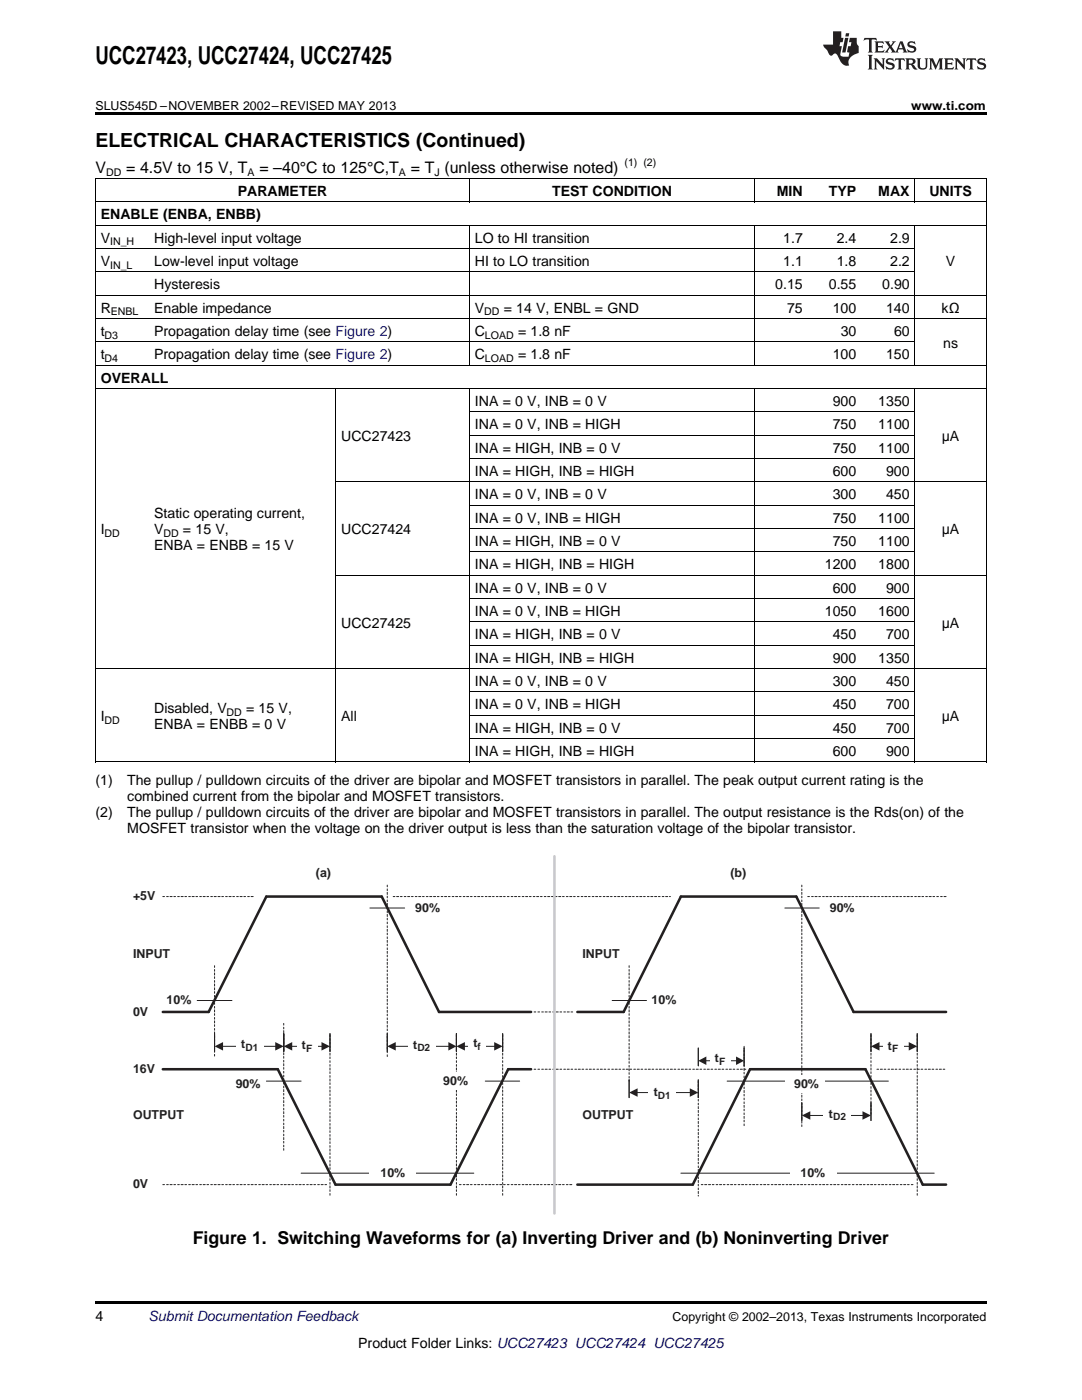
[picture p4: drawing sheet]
<svg xmlns="http://www.w3.org/2000/svg" width="216mm" height="279mm" viewBox="0 0 216 279" stroke-linecap="round" stroke-linejoin="round" font-family="sans-serif">
<path d="M19 259.7h177.8v.5h-177.8z" fill="#000"/>
<g fill="none" stroke="#231f20" stroke-width=".2">
<path d="M42.8 192.7v.4M42.8 193.5v.3M42.8 194.2v.4M42.8 194.9v.4M42.8 195.7v.3M42.8 196.4v.4M42.8 197.1v.5M42.8 197.9v.3M42.8 198.7v.3M42.8 199.3v.5M42.8 200.1v.3M42.8 200.9v.3"/>
<path d="M42.8 201.5v.5M42.8 202.3v.3M42.8 203.1v.3M42.8 203.7v.5M42.8 204.5v.3M42.8 205.3v.3M42.8 205.9v4.1M42.8 210.4v.4M44.3 208.8h10.9M56.6 204.2v.4M56.6 205v.3M56.6 205.7v.4"/>
<path d="M56.6 206.3v3.5M56.6 210.1v.4M56.6 210.8v.4M56.6 211.6v.3M56.6 212.3v.4M56.6 213v.4M56.6 213.8v.4M56.6 214.6v.3M56.6 215.3v.4M56.6 216v.4M56.6 216.8v.3M56.6 217.5v.4"/>
<path d="M56.6 218.2v.4M56.6 219v.3M56.6 219.7v.4M106.6 213.4h.3M106.6 202h.3M107.3 213.4h.4M107.3 202h.4M108.1 213.4h.3M108.1 202h.3M108.8 213.4h.4M108.8 202h.4M109.5 213.4h.4"/>
<path d="M109.5 202h.4M110.3 213.4h.3M110.3 202h.3M111 213.4h.4M111 202h.4M111.7 213.4h.4M111.7 202h.4M112.5 213.4h.3M112.5 202h.3M113.2 213.4h.4M113.2 202h.4M113.9 213.4h.4"/>
<path d="M113.9 202h.4M114.7 213.4h.3M115.4 213.4h.4M116.1 213.4h.4M116.9 213.4h.3M117.6 213.4h.4M118.3 213.4h.4M119.1 213.4h.3M119.8 213.4h.4M120.5 213.4h.4M121.3 213.4h.3M122.1 213.4h.3"/>
<path d="M122.7 213.4h.5M123.5 213.4h.3M124.3 213.4h.3M124.9 213.4h.5M125.7 213.4h.3M126.5 213.4h.3M127.1 213.4h.5M127.9 213.4h.3M128.7 213.4h.3M129.3 213.4h.5M130.1 213.4h.3M130.9 213.4h.3"/>
<path d="M131.5 213.4h.5M132.3 213.4h.3M133.1 213.4h.3M133.7 213.4h.5M134.5 213.4h.3M135.3 213.4h.3M135.9 213.4h.5M136.7 213.4h.4M137.5 213.4h.3M138.2 213.4h.4M138.9 213.4h.4M139.7 213.4h.3"/>
<path d="M140.4 213.4h.4M141.1 213.4h.4M141.9 213.4h.3M142.6 213.4h.4M143.3 213.4h.4M144.1 213.4h.3M144.8 213.4h.4M145.5 213.4h.4M146.3 213.4h.3M147 213.4h.4M147.7 213.4h.4M148.5 213.4h.3"/>
<path d="M56.6 220.4v.4M56.6 221.2v.3M56.6 221.9v.4M56.6 222.6v.4M56.6 223.4v.3M56.6 224.1v.4M56.6 224.8v.4M56.6 225.6v.3M56.6 226.3v.4M56.6 227v.4M56.6 227.8v.3M56.6 228.5v.4"/>
<path d="M56.6 229.2v.4M91.7 236.4h.3M92.4 236.4h.4M93.1 236.4h.4M93.9 236.4h.3M94.6 236.4h.4M95.3 236.4h.4M96.1 236.4h.3M96.8 236.4h.4M97.5 236.4h.4M98.3 236.4h.3M99 236.4h.4"/>
<path d="M99.7 236.4h.4M100.5 236.4h.3M101.2 236.4h.4M102 236.4h.3M102.7 236.4h.4M103.4 236.4h.4M104.2 236.4h.3M104.9 236.4h.4M105.6 236.4h.4M106.4 236.4h.3M107.1 236.4h.4M107.8 236.4h.4"/>
<path d="M108.6 236.4h.3M109.3 236.4h.4M110 236.4h.4M110.8 236.4h.3M111.5 236.4h.4M112.2 236.4h.4M113 236.4h.3M113.7 236.4h.4"/>
</g>
<g fill="#231f20">
<path d="M42.8 208.8l1.7-.8v1.7z"/>
<path d="M54.9 208l1.7 .8-1.7 .9z"/>
</g>
<path d="M76.2 178.9h-23.1l-11.5 23.1h-9.1" fill="none" stroke="#231f20" stroke-width=".51"/>
<path d="M39.3 199.7h7M56.6 206.3v3.5M58.1 208.8h6.3M65.8 206.3v3.5" fill="none" stroke="#231f20" stroke-width=".2"/>
<g fill="#231f20">
<path d="M56.6 208.8l1.7-.8v1.7z"/>
<path d="M64.2 208l1.6 .8-1.6 .9z"/>
</g>
<path d="M60 207.2h2.5v4.3h-2.5z" fill="#fff"/>
<g fill="none" stroke="#231f20" stroke-width=".2">
<path d="M77.3 176.6v.4M77.3 177.4v.3M77.3 178.1v.4M77.3 178.8v.4M77.3 179.6v.3M73.8 181.2h6.9M77.3 180.3v.4M77.3 181v.4M77.3 181.8v.3M77.3 182.5v.4M77.3 183.2v.4M77.3 184v.3"/>
<path d="M77.3 184.8v.3M77.3 185.4v.5M77.3 186.2v.3M77.3 187v.3M77.3 187.6v.5M77.3 188.4v.4M77.3 189.2v.3M77.3 189.9v.4M77.3 190.6v.4M77.3 191.4v.3M77.3 192.1v.4M77.3 192.8v.4"/>
<path d="M77.3 193.6v.3M77.3 194.3v.4M77.3 195v.4M77.3 195.8v.3M77.3 196.5v.4M77.3 197.2v.4M77.3 198v.3M77.3 198.7v.4M77.3 199.4v.4M77.3 200.2v.3M77.3 200.9v.4M77.3 201.6v.4"/>
<path d="M77.3 202.4v.3M77.3 203.1v.4M77.3 203.8v.4M77.3 204.6v.4M77.3 205.3v.4M77.3 206.1v4M77.3 210.5v.3M78.7 208.8h10.9M91.1 206.3v3.5"/>
</g>
<g fill="#231f20">
<path d="M77.3 208.8l1.7-.8v1.7z"/>
<path d="M89.5 208l1.6 .8-1.6 .9z"/>
</g>
<path d="M82.3 207.2h3.8v4.3h-3.8z" fill="#fff"/>
<path d="M87.6 202h18.4" fill="none" stroke="#231f20" stroke-width=".51"/>
<path d="M91.1 206.3v3.5M92.5 208.8h6.4M100.3 206.3v3.5" fill="none" stroke="#231f20" stroke-width=".2"/>
<g fill="#231f20">
<path d="M91.1 208.8l1.7-.8v1.7z"/>
<path d="M98.6 208l1.7 .8-1.7 .9z"/>
</g>
<path d="M94.3 207.2h2.7v4.3h-2.7z" fill="#fff"/>
<g fill="none" stroke="#231f20" stroke-width=".2">
<path d="M53.1 215.8h7M91.1 206.5v.4M91.1 207.3v.3M91.1 208v.4M91.1 208.7v.4M91.1 209.5v.3M91.1 210.2v.4M91.1 210.9v.4M91.1 211.7v.3M91.1 212.5v.3M91.1 213.1v.5M91.1 213.9v.3"/>
<path d="M91.1 214.7v.3M91.1 215.3v.5M91.1 216.1v.3M91.1 216.9v.3M91.1 217.5v.5M91.1 218.3v.3M91.1 219.1v.3M91.1 219.7v.5M60.1 234.1h34.4M91.1 220.5v.3M91.1 221.3v.3M91.1 222v.4"/>
<path d="M91.1 222.7v.4M91.1 223.5v.3M91.1 224.2v.4M91.1 224.9v.4M91.1 225.7v.3M91.1 226.4v.4M91.1 227.1v.4M91.1 227.9v.3M91.1 228.6v.4M91.1 229.3v.4M91.1 230.1v.3M91.1 230.8v.4"/>
<path d="M91.1 231.6v.3M91.1 232.3v.4M91.1 233v.4M91.1 233.8v.3M91.1 234.5v.4M91.1 235.2v.4M91.1 236v.3M91.1 236.7v.4M91.1 237.4v.4M91.1 238.2v.3"/>
</g>
<path d="M32.5 213.4h22.9M101.4 213.4h4.6" fill="none" stroke="#231f20" stroke-width=".51"/>
<g fill="#fff">
<path d="M73.8 233h9.2v2.3h-9.2z"/>
<path d="M44 214.6h9.1v3.4h-9.1z"/>
</g>
<g fill="none" stroke="#231f20" stroke-width=".2">
<path d="M32.5 178.9h.3M33.2 178.9h.4M33.9 178.9h.4M34.7 178.9h.3M35.4 178.9h.4M36.1 178.9h.4M36.9 178.9h.3M37.6 178.9h.4M38.3 178.9h.5M39.1 178.9h.3M39.9 178.9h.3M40.5 178.9h.5"/>
<path d="M41.3 178.9h.3M42.1 178.9h.3M42.7 178.9h.5M43.5 178.9h.4M44.3 178.9h.3M45 178.9h.4M45.7 178.9h.4M46.5 178.9h.3M47.2 178.9h.4M47.9 178.9h.4M48.7 178.9h.3M49.4 178.9h.4"/>
<path d="M50.1 178.9h.4M65.8 206.5v.4M65.8 207.3v.3M65.8 208v.4M65.8 208.7v.4M65.8 209.5v.3M65.8 210.2v.4M65.8 210.9v.4M65.8 211.7v.3M65.8 212.5v.3M65.8 213.1v.5M65.8 213.9v.3"/>
<path d="M65.8 214.7v.3M65.8 215.3v.5M65.8 216.1v.3M65.8 216.9v.3M65.8 217.5v.5M65.8 218.3v.3M65.8 219.1v.3M65.8 219.7v.5M96.8 215.8h6.9M100.3 206.5v.4M100.3 207.3v.3M100.3 208v.4"/>
<path d="M100.3 208.7v.4M100.3 209.5v.3M100.3 210.2v.4M100.3 210.9v.4M100.3 211.7v.3M100.3 212.5v.3M100.3 213.1v.5M100.3 213.9v.3M100.3 214.7v.3M100.3 215.3v.5M100.3 216.1v.3M100.3 216.9v.3"/>
<path d="M100.3 217.5v.5M100.3 218.3v.3M100.3 219.1v.3M100.3 219.7v.5M32.5 236.4h.3M33.2 236.4h.4M33.9 236.4h.4M34.7 236.4h.3M35.4 236.4h.4M36.1 236.4h.4M36.9 236.4h.3M37.6 236.4h.4"/>
<path d="M38.3 236.4h.5M39.1 236.4h.3M39.9 236.4h.3M40.5 236.4h.5M41.3 236.4h.3M42.1 236.4h.3M42.7 236.4h.5M43.5 236.4h.4M44.3 236.4h.3M45 236.4h.4M45.7 236.4h.4M46.5 236.4h.3"/>
<path d="M47.2 236.4h.4M47.9 236.4h.4M48.7 236.4h.3M49.4 236.4h.4M50.1 236.4h.4M50.9 236.4h.3M51.6 236.4h.4M52.3 236.4h.4M53.1 236.4h.3M53.8 236.4h.4M54.5 236.4h.4M55.3 236.4h.3"/>
<path d="M56 236.4h.4M56.7 236.4h.4M57.5 236.4h.4M58.2 236.4h.4M59 236.4h.3M59.7 236.4h.4M60.4 236.4h.4M61.2 236.4h.3M61.9 236.4h.4M62.6 236.4h.4M63.4 236.4h.3M64.1 236.4h.4"/>
<path d="M64.8 236.4h.4M65.8 220.5v.3M65.8 221.3v.3M65.8 222v.4M65.8 222.7v.4M65.8 223.5v.3M65.8 224.2v.4M65.8 224.9v.4M65.8 225.7v.3M65.8 226.4v.4M65.8 227.1v.4M65.8 227.9v.3"/>
<path d="M65.8 228.6v.4M65.8 229.3v.4M65.8 230.1v.3M65.8 230.8v.4M65.8 231.6v.3M65.8 232.3v.4M65.8 233v.4M65.8 233.8v.3M65.8 234.5v.4M65.8 235.2v.4M65.8 236v.3M65.8 236.7v.4"/>
<path d="M65.8 237.4v.4M65.8 238.2v.3M100.3 220.5v.3M100.3 221.3v.3M100.3 222v.4M100.3 222.7v.4M100.3 223.5v.3M100.3 224.2v.4M100.3 224.9v.4M100.3 225.7v.3M100.3 226.4v.4M100.3 227.1v.4"/>
<path d="M100.3 227.9v.3M100.3 228.6v.4M100.3 229.3v.4M100.3 230.1v.3M100.3 230.8v.4M100.3 231.6v.3M100.3 232.3v.4M100.3 233v.4M100.3 233.8v.3M100.3 234.5v.4M100.3 235.2v.4M100.3 236v.3"/>
<path d="M100.3 236.7v.4M100.3 237.4v.4M100.3 238.2v.3"/>
</g>
<path d="M76.2 178.9l11.4 23.1M55.4 213.4l11.5 23h23l11.5-23" fill="none" stroke="#231f20" stroke-width=".51"/>
<path d="M85.3 214h9.2v3.5h-9.2z" fill="#fff"/>
<g fill="none" stroke="#231f20" stroke-width=".2">
<path d="M78.5 178.9h.3M79.1 178.9h.5M79.9 178.9h.3M80.7 178.9h.3M81.3 178.9h.5M82.1 178.9h.3M82.9 178.9h.3M83.5 178.9h.5M84.3 178.9h.3M85.1 178.9h.3M85.7 178.9h.5M86.5 178.9h.4"/>
<path d="M87.3 178.9h.3M88 178.9h.4M88.7 178.9h.4M89.5 178.9h.3M90.2 178.9h.4M90.9 178.9h.4M91.7 178.9h.3M92.4 178.9h.4M93.1 178.9h.4M93.9 178.9h.3M94.6 178.9h.4M95.3 178.9h.4"/>
<path d="M96.1 178.9h.3M96.8 178.9h.4M97.5 178.9h.4M98.3 178.9h.3M99 178.9h.4M99.7 178.9h.4M100.5 178.9h.3M101.2 178.9h.4M102 178.9h.3M102.7 178.9h.4M103.4 178.9h.4M104.2 178.9h.3"/>
<path d="M104.9 178.9h.4M105.6 178.9h.4M106.4 178.9h.3M107.1 178.9h.4M107.8 178.9h.4M108.6 178.9h.3M109.3 178.9h.4M110 178.9h.4M110.8 178.9h.3M111.5 178.9h.4M112.2 178.9h.4M113 178.9h.3"/>
<path d="M113.7 178.9h.4M114.4 178.9h.4M115.2 178.9h.3M116 178.9h.3M116.6 178.9h.5M117.4 178.9h.3M118.2 178.9h.3M118.8 178.9h.5M119.6 178.9h.3M120.4 178.9h.3M121 178.9h.5M121.8 178.9h.3"/>
<path d="M122.6 178.9h.3M123.2 178.9h.5M124 178.9h.3M124.8 178.9h.3M125.4 178.9h.5M126.2 178.9h.3M127 178.9h.3M127.7 178.9h.4M128.4 178.9h.4M129.2 178.9h.3M129.9 178.9h.4M130.6 178.9h.4"/>
<path d="M131.4 178.9h.3M132.1 178.9h.4M132.8 178.9h.4M133.6 178.9h.1M125.5 192.7v.4M125.5 193.5v.3M125.5 194.2v.4M125.5 194.9v.4M125.5 195.7v.3M125.5 196.4v.4M125.5 197.1v.5M125.5 197.9v.3"/>
<path d="M125.5 198.7v.3M125.5 199.3v.5M125.5 200.1v.3M125.5 200.9v.3M125.5 201.5v.5M125.5 202.3v.3M125.5 203.1v.3M125.5 203.7v.5M125.5 204.5v.3M125.5 205.3v.3M125.5 205.9v.5M125.5 206.7v.4"/>
<path d="M125.5 207.5v.3M125.5 208.2v.4M125.5 208.9v.4M125.5 209.7v.3M125.5 210.4v.4M125.5 211.1v.4M125.5 211.9v.3M125.5 212.6v.4M125.5 213.3v.4M125.5 214.1v.3M125.5 214.8v.4M125.5 215.5v3.6"/>
<path d="M127 218h10.9M139.3 215.5v3.6M139.3 219.4v.3M139.3 220.2v.3M139.3 220.8v.5M139.3 221.6v.4M139.3 222.4v.3M139.3 223.1v.4M139.3 223.8v.4M139.3 224.6v.3M139.3 225.3v.4M139.3 226v.4"/>
<path d="M139.3 226.8v.3M139.3 227.5v.4M139.3 228.2v.4M139.3 229v.3M139.3 229.7v.4M139.3 230.4v.4M139.3 231.2v.4M139.3 231.9v.4M139.3 232.7v.3M139.3 233.4v.4M139.3 234.1v.4M139.3 234.9v.3"/>
<path d="M139.3 235.6v.4M139.3 236.3v.4M139.3 237.1v.3M139.3 237.8v.4M139.3 238.5v.2"/>
</g>
<path d="M110.6 170.9v71.3" fill="none" stroke="#c7c8ca" stroke-width=".51"/>
<g fill="#231f20">
<path d="M125.5 218l1.7-.8v1.7z"/>
<path d="M137.6 217.2l1.7 .8-1.7 .9z"/>
</g>
<path d="M130.5 216.4h3.8v4.4h-3.8z" fill="#fff"/>
<path d="M158.9 178.9h-23l-11.5 23.1h-9.2" fill="none" stroke="#231f20" stroke-width=".51"/>
<path d="M122.1 199.7h6.9M139.3 209.2v3.5M140.8 211.7h6.2M148.5 209.2v3.5" fill="none" stroke="#231f20" stroke-width=".2"/>
<g fill="#231f20">
<path d="M139.3 211.7l1.6-.9v1.7z"/>
<path d="M146.9 210.8l1.6 .9-1.6 .8z"/>
</g>
<g fill="none" stroke="#231f20" stroke-width=".2">
<path d="M160 176.6v.4M160 177.4v.3M160 178.1v.4M160 178.8v.4M160 179.6v.3M156.6 181.2h6.9M160 180.3v.4M160 181v.4M160 181.8v.3M160 182.5v.4M160 183.2v.4M160 184v.3"/>
<path d="M160 184.8v.3M160 185.4v.5M160 186.2v.3M160 187v.3M160 187.6v.5M160 188.4v.4M160 189.2v.3M160 189.9v.4M160 190.6v.4M160 191.4v.3M160 192.1v.4M160 192.8v.4"/>
<path d="M160 193.6v.3M160 194.3v.4M160 195v.4M160 195.8v.3M160 196.5v.4M160 197.2v.4M160 198v.3M160 198.7v.4M160 199.4v.4M160 200.2v.3M160 200.9v.4M160 201.6v.4"/>
<path d="M160 202.4v.3M160 203.1v.4M160 203.8v.4M160 204.6v.4M160 205.3v.4M160 206.1v.3M160 206.8v.4M160 207.5v.4M160 208.3v.3M160 209v.4M160 209.7v.4M160 210.5v.3"/>
<path d="M160 211.2v.4M160 211.9v.4M160 212.7v.3M160 213.4v.4M160 214.2v.4M160 214.9v.4M160 215.7v.3M160 216.4v.4M160 217.1v.4M160 217.9v.3M160 218.6v.4M160 219.3v.4"/>
<path d="M160 220.1v3.5M160 223.7v.4M160 224.5v.3M161.4 222.6h11M173.8 220.1v3.5"/>
</g>
<g fill="#231f20">
<path d="M160 222.6l1.7-.8v1.7z"/>
<path d="M172.1 221.8l1.7 .8-1.7 .9z"/>
</g>
<path d="M170.3 202h18.5" fill="none" stroke="#231f20" stroke-width=".51"/>
<path d="M173.8 206.3v3.5M175.2 208.8h6.4M183 206.3v3.5" fill="none" stroke="#231f20" stroke-width=".2"/>
<g fill="#231f20">
<path d="M173.8 208.8l1.7-.8v1.7z"/>
<path d="M181.3 208l1.7 .8-1.7 .9z"/>
</g>
<g fill="none" stroke="#231f20" stroke-width=".2">
<path d="M145.1 215.8h32.2M173.8 206.5v.4M173.8 207.3v.3M173.8 208v.4M173.8 208.7v.4M173.8 209.5v.3M173.8 210.2v.4M173.8 210.9v.4M173.8 211.7v.3M173.8 212.5v.3M173.8 213.1v.5M173.8 213.9v.3"/>
<path d="M173.8 214.7v.3M173.8 215.3v.5M173.8 216.1v.3M173.8 216.9v.3M173.8 217.5v.5M173.8 218.3v.3M173.8 219.1v.3M173.8 219.7v.5M135.9 234.1h50.5M173.8 220.5v.3M173.8 221.3v.3M173.8 222v.4"/>
</g>
<g fill="#fff">
<path d="M157.7 233h9.2v2.3h-9.2z"/>
<path d="M156.6 214.6h8v3.4h-8z"/>
</g>
<path d="M158.9 178.9l11.4 23.1M115.2 236.4h23l11.5-23h23l11.4 23h4.7" fill="none" stroke="#231f20" stroke-width=".51"/>
<g fill="none" stroke="#231f20" stroke-width=".2">
<path d="M161.2 178.9h.3M161.9 178.9h.4M162.6 178.9h.4M163.4 178.9h.3M164.1 178.9h.4M164.8 178.9h.4M165.6 178.9h.3M166.3 178.9h.4M167 178.9h.4M167.8 178.9h.3M168.5 178.9h.4M169.2 178.9h.4"/>
<path d="M170 178.9h.3M170.7 178.9h.4M171.4 178.9h.4M172.2 178.9h.4M172.9 178.9h.4M173.7 178.9h.3M174.4 178.9h.4M175.1 178.9h.4M175.9 178.9h.3M176.6 178.9h.4M177.3 178.9h.4M178.1 178.9h.4"/>
<path d="M178.8 178.9h.4M179.6 178.9h.3M180.3 178.9h.4M181 178.9h.4M181.8 178.9h.3M182.5 178.9h.4M183.2 178.9h.4M184 178.9h.3M184.7 178.9h.4M185.4 178.9h.4M186.2 178.9h.3M186.9 178.9h.4"/>
<path d="M187.7 178.9h.3M188.4 178.9h.4M148.5 208.8v.4M148.5 209.6v.3M148.5 210.3v.4M148.5 211v.4M148.5 211.8v.3M148.5 212.5v.4M148.5 213.2v.4M148.5 214v.3M148.5 214.7v.4M148.5 215.4v.4"/>
<path d="M148.5 216.2v.3M148.5 216.9v.4M148.5 217.6v.4M148.5 218.4v.3M148.5 219.1v.4M148.5 219.9v.3M175 213.4h.3M175.7 213.4h.4M176.4 213.4h.4M177.2 213.4h.3M177.9 213.4h.4M178.6 213.4h.4"/>
<path d="M179.4 213.4h.3M180.1 213.4h.4M180.8 213.4h.4M181.6 213.4h.3M182.3 213.4h.4M183 206.5v.4M183 207.3v.3M183 208v.4M183 208.7v.4M183 209.5v.3M183 210.2v.4M183 210.9v.4"/>
<path d="M183 211.7v.3M183 212.5v.3M183 213.1v.5M183 213.9v.3M183 214.7v.3M183 215.3v.5M183 216.1v.3M183 216.9v.3M183 217.5v.5M183 218.3v.3M183 219.1v.3M183 219.7v.5"/>
<path d="M183 213.4h.4M183.8 213.4h.3M184.5 213.4h.4M185.2 213.4h.4M186 213.4h.3M186.7 213.4h.4M187.4 213.4h.4M188.2 213.4h.3M139.9 236.4h.4M140.6 236.4h.4M141.4 236.4h.4M142.1 236.4h.4"/>
<path d="M142.9 236.4h.3M143.6 236.4h.4M144.3 236.4h.4M145.1 236.4h.3M145.8 236.4h.4M146.5 236.4h.4M147.3 236.4h.3M148 236.4h.4M148.5 220.6v.4M148.5 221.3v.4M148.5 222.1v.3M148.5 222.8v.4"/>
<path d="M148.5 223.5v.4M148.5 224.3v.3M148.7 236.4h.4M149.5 236.4h.3M150.2 236.4h.4M150.9 236.4h.4M151.7 236.4h.3M152.4 236.4h.4M153.1 236.4h.4M153.9 236.4h.3M154.6 236.4h.4M155.3 236.4h.5"/>
<path d="M156.1 236.4h.3M156.9 236.4h.3M157.5 236.4h.5M158.3 236.4h.3M159.1 236.4h.3M159.7 236.4h.5M160.5 236.4h.3M161.3 236.4h.3M161.9 236.4h.5M162.7 236.4h.3M163.5 236.4h.3M164.1 236.4h.5"/>
<path d="M164.9 236.4h.3M165.7 236.4h.3M166.3 236.4h.5M167.1 236.4h.3M167.9 236.4h.3M168.5 236.4h.5M169.3 236.4h.3M170.1 236.4h.3M170.8 236.4h.4M171.5 236.4h.4M172.3 236.4h.3M173 236.4h.4"/>
<path d="M173.7 236.4h.4M174.5 236.4h.3M175.2 236.4h.4M175.9 236.4h.4M176.7 236.4h.3M177.4 236.4h.4M178.1 236.4h.4M178.9 236.4h.3M179.6 236.4h.4M180.3 236.4h.4M181.1 236.4h.3M181.8 236.4h.4"/>
<path d="M183 220.5v.3M183 221.3v.3M183 222v.4M183 222.7v.4M183 223.5v.3M183 224.2v.4M183 224.9v.4M183 225.7v.3M183 226.4v.4M183 227.1v.4M183 227.9v.3M183 228.6v.4"/>
<path d="M183 229.3v.4M183 230.1v.3M183 230.8v.4M183 231.6v.3M183 232.3v.4M183 233v.4M183 233.8v.3M183 234.5v.4M183 235.2v.4M183 236v.3M183 236.7v.4M183 237.4v.4"/>
<path d="M183 238.2v.3"/>
</g>
<g fill="#fff">
<path d="M47.1 207.4h5.5v2.3h-5.5z"/>
<path d="M81.4 207.5h5.4v2.3h-5.4z"/>
<path d="M59.2 207.5h4.2v2.4h-4.2z"/>
<path d="M93.4 207.1h3.6v2.4h-3.6z"/>
<path d="M129.4 216.9h5.4v2.4h-5.4z"/>
<path d="M141.6 210.2h4.2v2.3h-4.2z"/>
<path d="M176.2 207.6h4.1v2.4h-4.1z"/>
<path d="M164.4 221.2h5.4v2.3h-5.4z"/>
</g>
<g fill="none" stroke="#000" stroke-width=".2">
<path d="M19 35.6h177.8M19.1 35.7v116.4M93.6 35.7v4.7M150.5 35.7v4.7M182.5 35.7v4.7M196.8 35.7v116.4M19 58.9h177.8M19 54.3h163.6M19 49.6h163.6M19 45h177.8M19 40.3h177.8M93.6 45v28"/>
<path d="M150.5 45v28M182.5 45v28M19 77.6h177.8M19 72.9h177.8M19 68.2h163.6M19 63.6h177.8M67 77.6v74.5M93.6 77.6v74.5M150.5 77.6v74.5M182.5 77.6v74.5M67 96.2h129.8M93.7 91.5h88.9"/>
<path d="M93.7 86.9h88.9M93.7 82.2h88.9M67 114.8h129.8M93.7 119.5h88.9M93.7 110.2h88.9M93.7 105.5h88.9M93.7 100.8h88.9M19 133.4h177.8M93.7 138.1h88.9M93.7 128.8h88.9M93.7 124.1h88.9M19 152.1h177.8"/>
<path d="M93.7 147.4h88.9M93.7 142.8h88.9"/>
</g>
<path d="M19 22.5h177.8v.5h-177.8z" fill="#000"/>
<g fill="#231f20">
<path d="M172.5 7.6l-.1 .5 .4-.2h.6v.1v2.1l-.2 .4h.9l-.2-.4v-2.1l.1-.1h.5l.5 .2-.2-.5zM174.5 8.3l.2 .3v1.5l-.2 .4h1.8l.2-.6a1.04 1.04 0 0 1-1.3 .2v-.7h.6l.3 .2v-.6l-.3 .2h-.6v-.6l.8-.1 .4 .3-.2-.5zM176.5 8.3l.9 1.1-.9 1.1h.8l-.2-.2 .4-.7 .5 .7-.2 .2h1.5l-.2-.2 .2-.4h.9l.1 .4-.2 .2h1l-.3-.3-.7-1.9h-.5l-.9 2-.8-1 .9-1h-.8l.1 .3-.4 .5-.3-.6 .1-.2zM179.7 8.6l.4 1h-.7zM181.3 8.4a.63 .63 0 0 0-.2 .7 .63 .63 0 0 0 .6 .4l.6 .2 .1 .2a.75 .75 0 0 1-.7 .4 .75 .75 0 0 1-.6-.5l.1 .7 .1-.1a1.11 1.11 0 0 0 1.5-.6 1.13 1.13 0 0 0-1.2-.8l-.1-.4a1.04 1.04 0 0 1 1.2 .2l-.2-.5-.2 .1-.4-.2zM173.2 10.9l.2 .4v2.2l-.2 .4h1l-.3-.4v-2.2l.3-.4zM174.3 11.6l.3 .4v1.5l-.3 .4h.8l-.2-.4v-1.3l1.5 1.7v-1.9l.2-.4h-.7l.2 .4v.9l-1.1-1.3zM177 11.8a.62 .62 0 0 0-.2 .7 .62 .62 0 0 0 .6 .4l.6 .1 .1 .3a.76 .76 0 0 1-.7 .3 .76 .76 0 0 1-.7-.4l.2 .7 .1-.1a1.11 1.11 0 0 0 1.5-.6 1.13 1.13 0 0 0-1.2-.8l-.1-.4a1.04 1.04 0 0 1 1.2 .2l-.2-.6-.2 .1-.5-.1zM178.7 11.6l-.2 .6a.61 .61 0 0 1 .8-.3v1.6l-.2 .4h.9l-.2-.4v-1.6a.63 .63 0 0 1 .7 .3l-.1-.6zM180.6 11.6l.3 .4v1.5l-.3 .4h1l-.2-.2-.1-.8 .6 .2a.76 .76 0 0 0 1.2 .7l-1-1a.58 .58 0 0 0 .6-.5 .58 .58 0 0 0-.5-.6zM181.4 11.9h.1a.45 .45 0 0 1 .5 .1 .45 .45 0 0 1 .1 .5l-.8 .2zM182.9 11.6l.2 .2a2.17 2.17 0 0 0 .3 1.9 .99 .99 0 0 0 1.6-.6v-1.1l.2-.4h-.7l.2 .2a1.92 1.92 0 0 1-.2 1.8 .6 .6 0 0 1-.9-.5v-1.1l.2-.4zM185.4 11.6l.2 .4v1.5l-.2 .4h.7l-.2-.4v-1.4l.8 1.8 .8-1.8v1.4l-.2 .4h.9l-.2-.4v-1.5l.2-.4h-.8l-.6 1.5-.6-1.5zM188.4 11.6l.2 .4v1.5l-.2 .4h1.8l.1-.6a1.04 1.04 0 0 1-1.2 .1v-.6h.5l.4 .2v-.6l-.4 .2h-.5v-.7h.8l.3 .3-.1-.6zM190.5 11.6l.2 .4v1.5l-.2 .4h.7l-.2-.4v-1.3l1.5 1.7v-1.9l.2-.4h-.7l.2 .4v.9l-1.1-1.3zM192.9 11.6l-.1 .6a.61 .61 0 0 1 .7-.3l.1 1.6-.3 .4h1l-.3-.4 .1-1.6a.63 .63 0 0 1 .7 .3l-.1-.6zM195.2 11.8a.62 .62 0 0 0-.2 .7 .62 .62 0 0 0 .6 .4l.6 .1 .1 .3a.76 .76 0 0 1-.7 .3 .76 .76 0 0 1-.6-.4l.1 .7 .1-.1a1.11 1.11 0 0 0 1.6-.6 1.13 1.13 0 0 0-1.3-.8l-.1-.4a1.04 1.04 0 0 1 1.2 .2l-.1-.6-.2 .1-.5-.1z"/>
<path d="M166.2 6.3v2.6h-1.9v.4l.8 .9a.91 .91 0 0 0 1 .8 .56 .56 0 0 1 .5-.3 .56 .56 0 0 1 .5 .3l.4 .8a1.53 1.53 0 0 0 1.9 1.2 1.54 1.54 0 0 1 1-2.1l.9-.3v-1.4a1.52 1.52 0 0 1-.4-1.6h-1.3l-.2 .8h.5l-.2 .8h-.5l-.1 1v.2l.4 .1-.2 .8a1.93 1.93 0 0 1-1.6-.3l.3-1.8h-.5l.2-.8h.4l.2-.8h-.4v-1.3zM168.6 7.6l-.6 2.9h.7l.6-2.9zM168.8 6.6l-.1 .7h.6l.2-.7z"/>
</g>
<text font-size="4.9" x="19" y="12.8">UCC27423, UCC27424, UCC27425</text>
<text font-size="3.9" x="19" y="29.3">ELECTRICAL CHARACTERISTICS (Continued)</text>
<text font-size="3.5" x="38.5" y="248.2">Figure 1. Switching Waveforms for (a) Inverting Driver and (b) Noninverting Driver</text>
<g font-size="3.2">
<text x="19" y="34.4">V</text>
<text x="25.2" y="34.4">= 4.5V to 15 V, T</text>
<text x="51.8" y="34.4">= –40°C to 125°C,T</text>
<text x="82" y="34.4">= T (unless otherwise noted)</text>
</g>
<g font-size="2.8">
<text x="47.4" y="39.1">PARAMETER</text>
<text x="110.2" y="39.1">TEST CONDITION</text>
<text x="155" y="39.1">MIN</text>
<text x="165.4" y="39.1">TYP</text>
<text x="175.3" y="39.1">MAX</text>
<text x="185.5" y="39.1">UNITS</text>
<text x="20.1" y="43.7">ENABLE (ENBA, ENBB)</text>
<text x="20.1" y="48.4">V</text>
<text x="20.1" y="53.1">V</text>
<text x="30.8" y="48.4">High-level input voltage</text>
<text x="30.8" y="53.1">Low-level input voltage</text>
<text x="94.8" y="48.4">LO to HI transition</text>
<text x="94.8" y="53.1">HI to LO transition</text>
<text x="156.3" y="48.4">1.7</text>
<text x="156.3" y="53.1">1.1</text>
<text x="167" y="48.4">2.4</text>
<text x="167" y="53.1">1.8</text>
<text x="177.6" y="48.4">2.9</text>
<text x="177.6" y="53.1">2.2</text>
<text x="188.7" y="53.1">V</text>
<text x="30.8" y="57.7">Hysteresis</text>
<text x="154.7" y="57.7">0.15</text>
<text x="165.4" y="57.7">0.55</text>
<text x="176" y="57.7">0.90</text>
<text x="20.1" y="62.4">R</text>
<text x="30.8" y="62.4">Enable impedance</text>
<text x="94.8" y="62.4">V</text>
<text x="100.5" y="62.4">= 14 V, ENBL = GND</text>
<text x="157.1" y="62.4">75</text>
<text x="166.2" y="62.4">100</text>
<text x="176.8" y="62.4">140</text>
<text x="187.9" y="62.4">kΩ</text>
<text x="20.1" y="67">t</text>
<text x="20.1" y="71.7">t</text>
<text x="30.8" y="67">Propagation delay time (see Figure 2)</text>
<text x="30.8" y="71.7">Propagation delay time (see Figure 2)</text>
<text x="94.8" y="67">C</text>
<text x="94.8" y="71.7">C</text>
<text x="103.4" y="67">= 1.8 nF</text>
<text x="103.4" y="71.7">= 1.8 nF</text>
<text x="166.2" y="71.7">100</text>
<text x="167.7" y="67">30</text>
<text x="176.8" y="71.7">150</text>
<text x="178.4" y="67">60</text>
<text x="188.2" y="69.4">ns</text>
<text x="20.1" y="76.3">OVERALL</text>
<text x="94.8" y="81">INA = 0 V, INB = 0 V</text>
<text x="166.2" y="81">900</text>
<text x="175.3" y="81">1350</text>
<text x="68.1" y="88">UCC27423</text>
<text x="94.8" y="85.7">INA = 0 V, INB = HIGH</text>
<text x="166.2" y="85.7">750</text>
<text x="175.3" y="85.7">1100</text>
<text x="187.9" y="88">μA</text>
<text x="94.8" y="90.3">INA = HIGH, INB = 0 V</text>
<text x="94.8" y="95">INA = HIGH, INB = HIGH</text>
<text x="166.2" y="90.3">750</text>
<text x="166.2" y="95">600</text>
<text x="175.3" y="90.3">1100</text>
<text x="176.8" y="95">900</text>
<text x="94.8" y="99.6">INA = 0 V, INB = 0 V</text>
<text x="166.2" y="99.6">300</text>
<text x="176.8" y="99.6">450</text>
<text x="20.1" y="106.6">I</text>
<text x="30.8" y="103.4">Static operating current,</text>
<text x="30.8" y="106.6">V</text>
<text x="36.5" y="106.6">= 15 V,</text>
<text x="68.1" y="106.6">UCC27424</text>
<text x="94.8" y="104.3">INA = 0 V, INB = HIGH</text>
<text x="166.2" y="104.3">750</text>
<text x="175.3" y="104.3">1100</text>
<text x="187.9" y="106.6">μA</text>
<text x="30.8" y="109.8">ENBA = ENBB = 15 V</text>
<text x="94.8" y="108.9">INA = HIGH, INB = 0 V</text>
<text x="94.8" y="113.6">INA = HIGH, INB = HIGH</text>
<text x="164.6" y="113.6">1200</text>
<text x="166.2" y="108.9">750</text>
<text x="175.3" y="108.9">1100</text>
<text x="175.3" y="113.6">1800</text>
<text x="94.8" y="118.3">INA = 0 V, INB = 0 V</text>
<text x="166.2" y="118.3">600</text>
<text x="176.8" y="118.3">900</text>
<text x="68.1" y="125.2">UCC27425</text>
<text x="94.8" y="122.9">INA = 0 V, INB = HIGH</text>
<text x="164.6" y="122.9">1050</text>
<text x="175.3" y="122.9">1600</text>
<text x="187.9" y="125.2">μA</text>
<text x="94.8" y="127.6">INA = HIGH, INB = 0 V</text>
<text x="166.2" y="127.6">450</text>
<text x="176.8" y="127.6">700</text>
<text x="94.8" y="132.2">INA = HIGH, INB = HIGH</text>
<text x="94.8" y="136.9">INA = 0 V, INB = 0 V</text>
<text x="166.2" y="132.2">900</text>
<text x="166.2" y="136.9">300</text>
<text x="175.3" y="132.2">1350</text>
<text x="176.8" y="136.9">450</text>
<text x="20.1" y="143.9">I</text>
<text x="30.8" y="142.3">Disabled, V</text>
<text x="49.1" y="142.3">= 15 V,</text>
<text x="68.1" y="143.9">All</text>
<text x="94.8" y="141.5">INA = 0 V, INB = HIGH</text>
<text x="166.2" y="141.5">450</text>
<text x="176.8" y="141.5">700</text>
<text x="187.9" y="143.9">μA</text>
<text x="30.8" y="145.5">ENBA = ENBB = 0 V</text>
<text x="94.8" y="146.2">INA = HIGH, INB = 0 V</text>
<text x="166.2" y="146.2">450</text>
<text x="176.8" y="146.2">700</text>
<text x="94.8" y="150.8">INA = HIGH, INB = HIGH</text>
<text x="166.2" y="150.8">600</text>
<text x="176.8" y="150.8">900</text>
<text x="19" y="156.7">(1)</text>
<text x="25.4" y="156.7">The pullup / pulldown circuits of the driver are bipolar and MOSFET transistors in parallel. The peak output current rating is the</text>
<text x="25.4" y="159.9">combined current from the bipolar and MOSFET transistors.</text>
<text x="19" y="163.1">(2)</text>
<text x="25.4" y="163.1">The pullup / pulldown circuits of the driver are bipolar and MOSFET transistors in parallel. The output resistance is the Rds(on) of the</text>
<text x="25.4" y="166.2">MOSFET transistor when the voltage on the driver output is less than the saturation voltage of the bipolar transistor.</text>
<text x="19" y="263.6">4</text>
<text x="71.5" y="269">Product Folder Links: UCC27423 UCC27424 UCC27425</text>
</g>
<text font-size="2.8" fill="#0000c8" x="29.6" y="263.6">Submit Documentation Feedback</text>
<g font-size="2.5">
<text x="19" y="21.9">SLUS545D –NOVEMBER 2002–REVISED MAY 2013</text>
<text x="181.8" y="21.9">www.ti.com</text>
<text x="134.2" y="263.6">Copyright © 2002–2013, Texas Instruments Incorporated</text>
</g>
<g font-size="2.5" fill="#231f20">
<text x="26.6" y="179.7">+5V</text>
<text x="63" y="175.1">(a)</text>
<text x="145.8" y="175.1">(b)</text>
<text x="82.9" y="182">90%</text>
<text x="165.6" y="182">90%</text>
<text x="26.6" y="191.2">INPUT</text>
<text x="116.2" y="191.2">INPUT</text>
<text x="26.6" y="202.7">0V</text>
<text x="33.2" y="200.4">10%</text>
<text x="130" y="200.4">10%</text>
<text x="48.1" y="209.2">t</text>
<text x="60.3" y="209.4">t</text>
<text x="82.4" y="209.3">t</text>
<text x="94.5" y="209">t</text>
<text x="177.2" y="209.5">t</text>
<text x="26.6" y="214.2">16V</text>
<text x="142.6" y="212">t</text>
<text x="47" y="217.1">90%</text>
<text x="88.4" y="216.5">90%</text>
<text x="130.4" y="218.8">t</text>
<text x="158.5" y="217.1">90%</text>
<text x="26.6" y="223.4">OUTPUT</text>
<text x="116.2" y="223.4">OUTPUT</text>
<text x="165.4" y="223">t</text>
<text x="26.6" y="237.2">0V</text>
<text x="75.9" y="234.9">10%</text>
<text x="159.7" y="234.9">10%</text>
</g>
<g font-size="2.1">
<text x="21.2" y="35.1">DD</text>
<text x="49.4" y="35.1">A</text>
<text x="79.6" y="35.1">A</text>
<text x="86.7" y="35.1">J</text>
<text x="124.6" y="33.2">(1) (2)</text>
<text x="22" y="49">IN_H</text>
<text x="22" y="53.6">IN_L</text>
<text x="22.1" y="62.9">ENBL</text>
<text x="96.6" y="62.9">DD</text>
<text x="20.9" y="67.6">D3</text>
<text x="96.8" y="67.6">LOAD</text>
<text x="20.9" y="72.2">D4</text>
<text x="96.8" y="72.2">LOAD</text>
<text x="20.9" y="107.2">DD</text>
<text x="32.6" y="107.2">DD</text>
<text x="45.2" y="142.8">DD</text>
<text x="20.9" y="144.4">DD</text>
</g>
<g font-size="2" fill="#231f20">
<text x="49" y="209.7">D1</text>
<text x="61.1" y="209.9">F</text>
<text x="83.3" y="209.8">D2</text>
<text x="95.3" y="209.5">f</text>
<text x="143.5" y="212.5">F</text>
<text x="178" y="210">F</text>
<text x="131.3" y="219.3">D1</text>
<text x="166.3" y="223.5">D2</text>
</g>
</svg>
